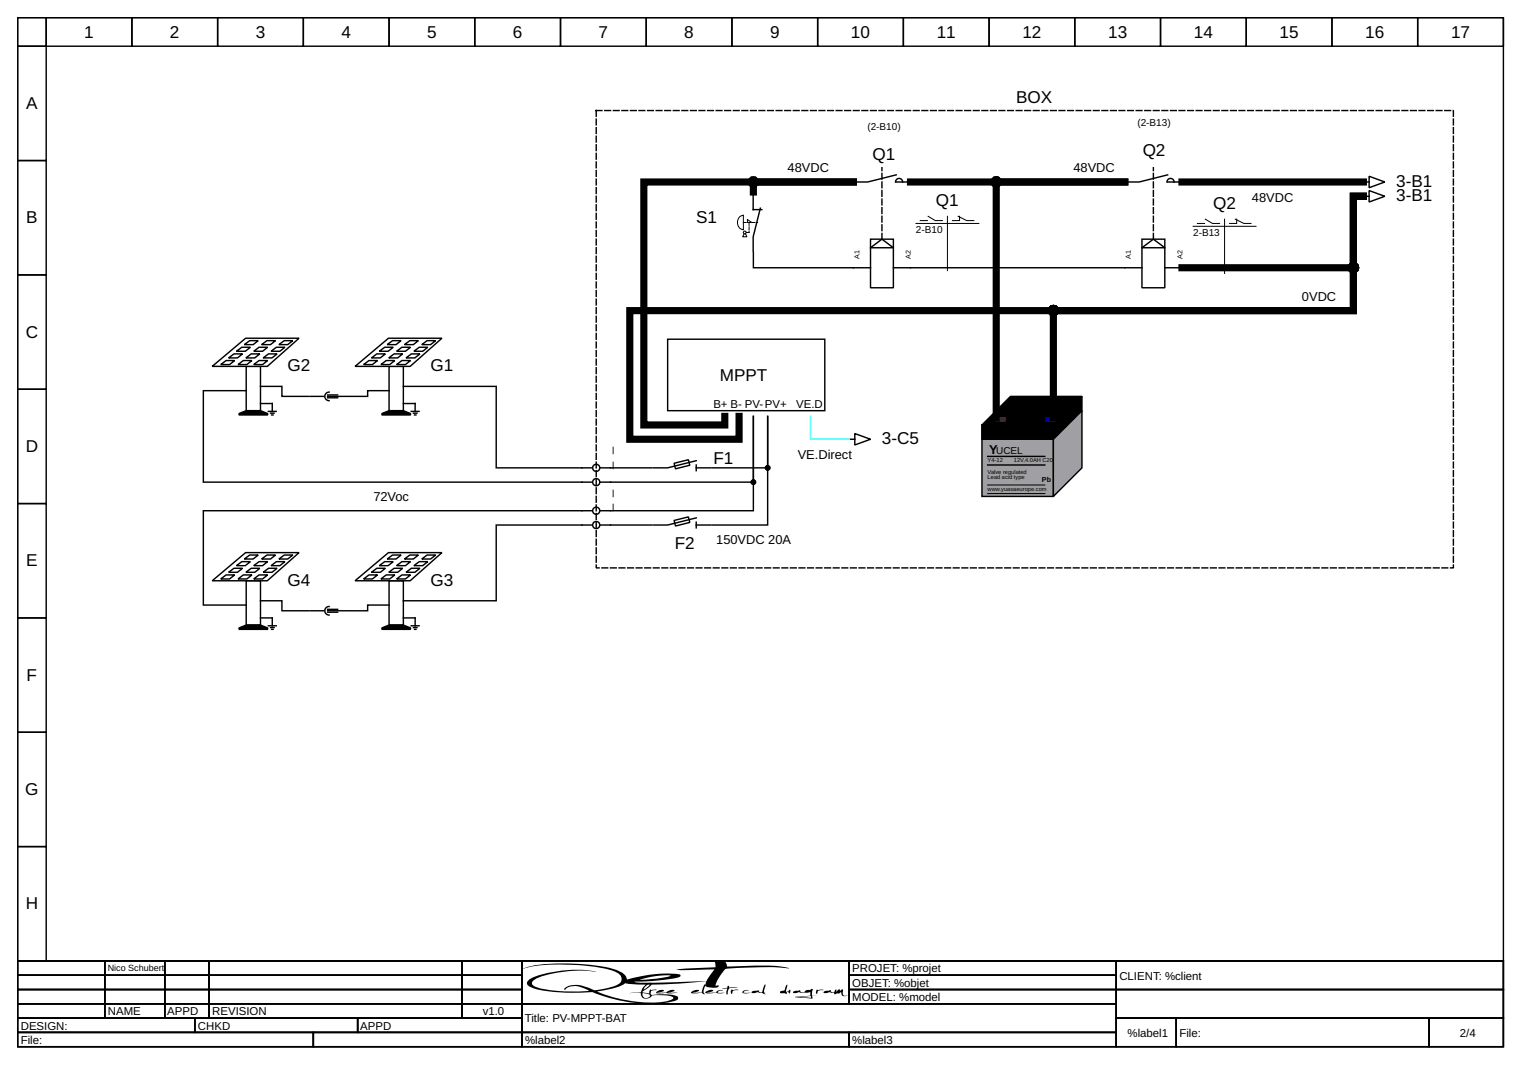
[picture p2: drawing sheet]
<svg xmlns="http://www.w3.org/2000/svg" width="297mm" height="210mm" viewBox="0 0 297 210" stroke-linecap="round" stroke-linejoin="round" font-family="sans-serif">
<g fill="none" stroke="#000" stroke-width=".28">
<path d="M3.4 3.4h290v184.1h-290zM3.4 3.4h5.6v5.6h-5.6zM3.4 9h5.6v22.3h-5.6zM9 3.4h16.7v5.6h-16.7zM25.7 3.4h16.8v5.6h-16.8zM42.5 3.4h16.7v5.6h-16.7zM59.2 3.4h16.7v5.6h-16.7zM75.9 3.4h16.8v5.6h-16.8zM92.7 3.4h16.7v5.6h-16.7zM109.4 3.4h16.7v5.6h-16.7zM126.1 3.4h16.7v5.6h-16.7zM142.8 3.4h16.8v5.6h-16.8z"/>
<path d="M159.6 3.4h16.7v5.6h-16.7zM176.3 3.4h16.7v5.6h-16.7zM193 3.4h16.8v5.6h-16.8zM209.8 3.4h16.7v5.6h-16.7zM226.5 3.4h16.7v5.6h-16.7zM243.2 3.4h16.8v5.6h-16.8zM260 3.4h16.7v5.6h-16.7zM276.7 3.4h16.7v5.6h-16.7zM3.4 31.3h5.6v22.3h-5.6zM3.4 53.6h5.6v22.3h-5.6zM3.4 75.9h5.6v22.3h-5.6zM3.4 98.2h5.6v22.3h-5.6z"/>
<path d="M52.8 80.6h.7M53 81h.3M3.4 120.5h5.6v22.3h-5.6zM3.4 142.8h5.6v22.4h-5.6zM3.4 165.2h5.6v22.3h-5.6zM3.4 187.5h290v16.7h-290zM3.4 187.5h17v2.7h-17zM3.4 190.2h17v2.8h-17zM3.4 193h17v2.8h-17zM3.4 195.8h17v2.8h-17zM3.4 198.6h34.6v2.8h-34.6zM20.4 187.5h11.8v2.7h-11.8z"/>
<path d="M20.4 190.2h11.8v2.8h-11.8zM20.4 193h11.8v2.8h-11.8zM20.4 195.8h11.8v2.8h-11.8zM32.2 187.5h8.6v2.7h-8.6zM32.2 190.2h8.6v2.8h-8.6zM32.2 193h8.6v2.8h-8.6zM32.2 195.8h8.6v2.8h-8.6zM38 198.6h31.8v2.8h-31.8zM40.8 187.5h49.4v2.7h-49.4zM40.8 190.2h49.4v2.8h-49.4zM40.8 193h49.4v2.8h-49.4zM40.8 195.8h49.4v2.8h-49.4z"/>
<path d="M69.8 198.6h32.1v2.8h-32.1zM90.2 187.5h11.7v2.7h-11.7zM90.2 190.2h11.7v2.8h-11.7zM90.2 193h11.7v2.8h-11.7zM90.2 195.8h11.7v2.8h-11.7zM101.9 187.5h63.8v8.3h-63.8zM101.9 195.8h115.9v5.6h-115.9zM165.7 187.5h52.1v2.7h-52.1zM165.7 190.2h52.1v2.8h-52.1zM165.7 193h52.1v2.8h-52.1zM217.8 187.5h75.6v5.5h-75.6zM217.8 193h75.6v5.6h-75.6z"/>
<path d="M217.8 198.6h11.8v5.6h-11.8zM229.6 198.6h49.3v5.6h-49.3zM278.9 198.6h14.5v5.6h-14.5zM3.4 201.4h57.8v2.8h-57.8zM61.2 201.4h40.7v2.8h-40.7zM101.9 201.4h63.8v2.8h-63.8zM165.7 201.4h52.1v2.8h-52.1z"/>
</g>
<g fill="#000">
<path d="M128.2 193.4l.7-.3 .7 .1a1.55 1.55 0 0 1-1.3 .4l.1 .1a3.6 3.6 0 0 0 2.6-.6l.7 .1-.4 .3-.9 .1h1.8a3.7 3.7 0 0 1-2.2 0l-1.8 .2-.1-.1zM137.7 193.5l.6-.3a.85 .85 0 0 1 .9 0l-.4 .3-.8 .1h1.7a1.15 1.15 0 0 1 1.4-.4l-.6 .1-.4 .3 .3 .1h1l-.8 .1-.9-.2a3.4 3.4 0 0 1-2.1 0zM140.9 192.8l1-.1 .2-.4h.1l.1 .3h1.1l.6 .1h-.9a.93 .93 0 0 0-.9 .3 .93 .93 0 0 0-.2 1l-.2-.1 .1-1.1zM142.8 193.1h1.3l-.1 .1a.86 .86 0 0 0-1.2 .7l-.2-.2zM145 193.4l.4-.2 .6-.1 .1 .1-.7 .1-.3 .3h1.5l-.7 .2-.9-.1h-.1zM146.7 193.4l1.3-.2 .1 .2 .6 .2 .5-1.5h.2l-.3 1.3v.1l.3 .1-.2 .1 .3 .2-1.6-.4-.3 .1a.74 .74 0 0 1-.9 0zM153.5 192.1l.2 .1-.3 1.3 .4-.2 .3-.2h.1l-.1 .7-.1-.1-.2-.3-.3 .3 .1 .2-.5-.2h-.8v-.3l.8-.2zM159.4 193.1l1.1-.1 .1 .2a.9 .9 0 0 0-1.2 .7l-.2-.3zM160.8 193.5l1.2-.4 .2 .1v.2l.5 .2 .4-.6 .1 .1v.4l.5-.5h.2v.3l.4-.3h.2v.2a.76 .76 0 0 0 .4 1.1l.6-.2a.8 .8 0 0 1-.9 .2 .8 .8 0 0 1-.5-.8 .65 .65 0 0 1-.8 .3l-.4 .2-.1-.1v-.2l-.9-.2-.3 .1a.74 .74 0 0 1-.9 0z"/>
<path d="M101.9 189.1a30.9 30.9 0 0 1 11.1-.8l.9 .1a16.7 16.7 0 0 1 6.9 1.6 1.19 1.19 0 0 1-.3 2.1l-2.1 .7-2.5 .3a6.3 6.3 0 0 0-5.2-.7l-.6 .5v.1l.2 .1a3.1 3.1 0 0 1 3.6-.3l1.1 .5-2.8 .1a24.5 24.5 0 0 1-7.9-1l-.5-.5a1.51 1.51 0 0 1 1.1-1.1 23.5 23.5 0 0 1 11.5-1.2 22 22 0 0 0-12.7 1.2 .96 .96 0 0 0-.7 1.4 10.8 10.8 0 0 0 5.2 1.3l2.8 .2 3.3-.1a3.2 3.2 0 0 1 2.6 .4 25.9 25.9 0 0 0 14.9 1.2l.5-.2v-.3a1.32 1.32 0 0 0-1.4-.7h-3.1a.56 .56 0 0 1-.8-.1 .65 .65 0 0 1 .2-.7 .65 .65 0 0 1 .7 0l.3-.1h-1.3l-.2 .7-1.3-.3 1.8-1.4 5.2-.2 5.5-.5-.2 .6-.3 .1-.5 1.5h-1.7l.9-.1 .3-.3-.4-.1-.7 .2-.4 .3 .5 .2 1.6-.2 .3 .3h.3a.86 .86 0 0 1-.1-1.3l.2-.3 .1 .2a4 4 0 0 0 2.4 0l.1-.3h-.7a7.7 7.7 0 0 1 2-3.2l2-.2a58.4 58.4 0 0 1 10.4 .1l-3.3-.5-8.8 .1a1.09 1.09 0 0 0-1.5-1l-.9 .2 .1 1-7.7 .4 1.5 .2 6-.2-1.5 2.3-10.4 .3h-2.8l-.9-.2 3.8-.2 4.2-.5a.94 .94 0 0 0 1-.5l-.1-.2a25 25 0 0 0-10.3 1l-.1-.3a3 3 0 0 0-2.5-1.7 42.4 42.4 0 0 0-16.3-.6zM124.9 191.1a15.3 15.3 0 0 1 6-.8l-2.2 .5zM116.5 193.4h.1a13 13 0 0 0 5.5-1.6l3.9 .3a2.65 2.65 0 0 0-1 1.5h-1.4l-.8 .2 2.3-.1a1.05 1.05 0 0 0 .5 1.1 1.05 1.05 0 0 0 1.2-.1l.2-.2a1.6 1.6 0 0 1 1.8-.4l1.7 .1 .9 .4a.84 .84 0 0 1-.9 .6 25.6 25.6 0 0 1-14-1.8zM126.1 192.3l.7-.2-1.2 1zM125.4 193.7l1.1 .2 .4 .2-.1 .2a.75 .75 0 0 1-.9 .4 .75 .75 0 0 1-.5-1z"/>
<path d="M154.8 193.4v.2a.92 .92 0 0 0 1.2-.1l.6 .2 1.5-.2v.7l-3 .3 3.4 .3v-.6l1-.1-1 .1 .1-1a.23 .23 0 0 0-.2-.3 .23 .23 0 0 0-.3 .2 .84 .84 0 0 0-1.1 .5 .63 .63 0 0 1-.9-.4zM156.3 194.5l1.9-.2 .1 .2-.1 .2z"/>
</g>
<path d="M116.4 21.6h167.3v89.2h-167.3zM172.1 46.7v-14M225.1 46.7v-14" fill="none" stroke="#000" stroke-width=".28" stroke-dasharray="1.1 .6"/>
<path d="M48.9 69.2h1.2v10.5h-1.2z" fill-rule="evenodd" fill="#fff" stroke="#fff" stroke-width=".56"/>
<path d="M48.1 71.5h2.7v8.6h-2.7z" fill-rule="evenodd" fill="#fff" stroke="#000" stroke-width=".28"/>
<path d="M46.7 80.7l1.4-.6h2.7l1.4 .6v.3h-5.5z" fill-rule="evenodd" fill="#000" stroke="#000" stroke-width=".28"/>
<path d="M41.4 71.5l6.5-5.5h10.5l-6.2 5.5z" fill-rule="evenodd" fill="#fff" stroke="#000" stroke-width=".28"/>
<g fill="none" stroke="#000" stroke-width=".28">
<path d="M43.1 71.1l1-.8h1.7l-1 .8zM44.6 69.8l1.1-.8h1.6l-1 .8zM46.1 68.5l1.1-.8h1.7l-1 .8zM46.5 71.1l1-.8h1.7l-1 .8zM47.7 67.2l1-.7h1.7l-1 .7zM48 69.8l1-.8h1.7l-1 .8zM49.5 68.5l1.1-.8h1.6l-1 .8zM49.5 71.1l1.1-.8h1.6l-1 .8zM50.8 78.7h2.3v1.6M51.1 67.2l1-.7h1.7l-1 .7zM51.4 69.8l1-.8h1.7l-1 .8zM52.9 68.5l1-.8h1.7l-1 .8z"/>
<path d="M54.4 67.2l1.1-.7h1.6l-.9 .7zM52.4 80.3h1.5M80.7 80.6h.7M80.9 81h.3"/>
</g>
<path d="M76.8 69.2h1.2v10.5h-1.2z" fill-rule="evenodd" fill="#fff" stroke="#fff" stroke-width=".56"/>
<path d="M75.9 71.5h2.8v8.6h-2.8z" fill-rule="evenodd" fill="#fff" stroke="#000" stroke-width=".28"/>
<path d="M74.5 80.7l1.4-.6h2.8l1.4 .6v.3h-5.6z" fill-rule="evenodd" fill="#000" stroke="#000" stroke-width=".28"/>
<path d="M69.3 71.5l6.5-5.5h10.4l-6.1 5.5z" fill-rule="evenodd" fill="#fff" stroke="#000" stroke-width=".28"/>
<g fill="none" stroke="#000" stroke-width=".28">
<path d="M71 71.1l1-.8h1.7l-1 .8zM72.5 69.8l1-.8h1.7l-1 .8zM74 68.5l1.1-.8h1.6l-.9 .8zM74.3 71.1l1.1-.8h1.6l-.9 .8zM75.6 67.2l1-.7h1.7l-1 .7zM75.9 69.8l1-.8h1.7l-1 .8zM77.4 68.5l1-.8h1.7l-1 .8zM77.4 71.1l1-.8h1.7l-1 .8zM78.7 78.7h2.3v1.6M78.9 67.2l1.1-.7h1.7l-1 .7zM79.2 69.8l1.1-.8h1.7l-1 .8zM80.8 68.5l1-.8h1.7l-1 .8z"/>
<path d="M82.3 67.2l1.1-.7h1.6l-1 .7zM80.3 80.3h1.5M52.8 122.4h.7M53 122.8h.3"/>
</g>
<path d="M48.9 111h1.2v10.5h-1.2z" fill-rule="evenodd" fill="#fff" stroke="#fff" stroke-width=".56"/>
<path d="M48.1 113.3h2.7v8.6h-2.7z" fill-rule="evenodd" fill="#fff" stroke="#000" stroke-width=".28"/>
<path d="M46.7 122.5l1.4-.6h2.7l1.4 .6v.3h-5.5z" fill-rule="evenodd" fill="#000" stroke="#000" stroke-width=".28"/>
<path d="M41.4 113.3l6.5-5.5h10.5l-6.2 5.5z" fill-rule="evenodd" fill="#fff" stroke="#000" stroke-width=".28"/>
<g fill="none" stroke="#000" stroke-width=".28">
<path d="M43.1 112.9l1-.7h1.7l-1 .7zM44.6 111.6l1.1-.7h1.6l-1 .7zM46.1 110.3l1.1-.7h1.7l-1 .7zM46.5 112.9l1-.7h1.7l-1 .7zM47.7 109.1l1-.8h1.7l-1 .8zM48 111.6l1-.7h1.7l-1 .7zM49.5 110.3l1.1-.7h1.6l-1 .7zM49.5 112.9l1.1-.7h1.6l-1 .7zM51.1 109.1l1-.8h1.7l-1 .8zM51.4 111.6l1-.7h1.7l-1 .7zM52.9 110.3l1-.7h1.7l-1 .7zM54.4 109.1l1.1-.8h1.6l-.9 .8z"/>
<path d="M50.8 120.5h2.3v1.6M52.4 122.1h1.5M80.7 122.4h.7M80.9 122.8h.3"/>
</g>
<path d="M76.8 111h1.2v10.5h-1.2z" fill-rule="evenodd" fill="#fff" stroke="#fff" stroke-width=".56"/>
<path d="M75.9 113.3h2.8v8.6h-2.8z" fill-rule="evenodd" fill="#fff" stroke="#000" stroke-width=".28"/>
<path d="M74.5 122.5l1.4-.6h2.8l1.4 .6v.3h-5.6z" fill-rule="evenodd" fill="#000" stroke="#000" stroke-width=".28"/>
<path d="M69.3 113.3l6.5-5.5h10.4l-6.1 5.5z" fill-rule="evenodd" fill="#fff" stroke="#000" stroke-width=".28"/>
<g fill="none" stroke="#000" stroke-width=".28">
<path d="M266.4 35.5h.8M266.4 38.3h.8M267.2 34.4l3.1 1.1-3.1 1.1zM267.2 37.2l3.1 1.1-3.1 1.1zM130.3 66.2h30.7v13.9h-30.7zM166 85.7h.8M166.8 84.6l3.1 1.1-3.1 1.1zM71 112.9l1-.7h1.7l-1 .7zM72.5 111.6l1-.7h1.7l-1 .7zM74 110.3l1.1-.7h1.6l-.9 .7zM74.3 112.9l1.1-.7h1.6l-.9 .7zM75.6 109.1l1-.8h1.7l-1 .8z"/>
<path d="M75.9 111.6l1-.7h1.7l-1 .7zM77.4 110.3l1-.7h1.7l-1 .7zM77.4 112.9l1-.7h1.7l-1 .7zM78.9 109.1l1.1-.8h1.7l-1 .8zM79.2 111.6l1.1-.7h1.7l-1 .7zM80.8 110.3l1-.7h1.7l-1 .7zM82.3 109.1l1.1-.8h1.6l-1 .8zM78.7 120.5h2.3v1.6M80.3 122.1h1.5"/>
</g>
<path d="M197.2 77.3h14l-5.6 5.6h-14z" fill-rule="evenodd" fill="#000" stroke="#000" stroke-width=".28"/>
<path d="M191.6 82.9h14v13.9h-14z" fill-rule="evenodd" fill="#a0a0a4" stroke="#000" stroke-width=".28"/>
<path d="M194.4 81.5h1.7v.6h-1.7z" fill-rule="evenodd" fill="#f00" stroke="#f00" stroke-width=".28"/>
<g fill="#000" stroke="#000" stroke-width=".28">
<path d="M191.6 82.9h14v2.8h-14z" fill-rule="evenodd"/>
<path d="M205.6 82.9l5.6-5.6v2.8l-5.6 5.6z" fill-rule="evenodd"/>
</g>
<path d="M205.6 85.7l5.6-5.6v11.2l-5.6 5.5z" fill-rule="evenodd" fill="#a0a0a4" stroke="#000" stroke-width=".28"/>
<path d="M204.2 81.5h1.7v.6h-1.7z" fill-rule="evenodd" fill="#00f" stroke="#00f" stroke-width=".28"/>
<g fill="none" stroke="#000" stroke-width=".28">
<path d="M147 37.8v3.1h1.7M174.8 35.5a.7 .7 0 0 1 .7-.7 .7 .7 0 0 1 .7 .7M174.9 34.1l-5.6 1.4h-2.8M174.9 35.5h2.8M227.7 35.5a.7 .7 0 0 1 .7-.7 .7 .7 0 0 1 .7 .7M227.9 34.1l-5.6 1.4h-2.8M227.9 35.5h2.8M147 49.2v3h22.9M148.4 40.6l-1.4 5.6v2.8M169.9 46.7h4.5v1.6h-4.5zM169.9 48.3l2.2-1.6 2.3 1.6v7.8h-4.5zM174.4 52.2h48.5"/>
<path d="M222.9 46.7h4.4v1.6h-4.4zM222.9 48.3l2.2-1.6 2.2 1.6v7.8h-4.4zM227.3 52.2h3.4M48.1 76.2h-8.4v17.9h75.8M50.8 75.4h4.2v1.9h5.3M60.6 77.3h2.5M63.4 77.4a.84 .84 0 0 0 .8 .8M63.9 77.6h2M63.9 77h2M63.9 77.3h5.1M64.2 76.5a.84 .84 0 0 0-.8 .7M75.9 76.2h-4.2v1.1h-2.5"/>
<path d="M78.7 75.4h18.1v15.9h18.7M115.5 99.6h-75.8v18.4h8.4M117.2 94.1h29.8v-12.9v18.4h-29.8M117.2 91.3h10M131.6 90.4l2.7-.7 .3 1.1-2.8 .7zM135.9 89.9l-5.6 1.4h-2.8M135.9 91.3h2.8M135.9 90.7v1.1M138.9 91.3h10.9v-10.1v21.2h-10.9M192.8 89h11.1M192.8 90.7h11.1M50.8 117.2h4.2v1.9h5.3"/>
<path d="M60.6 119.1h2.5M63.4 119.2a.84 .84 0 0 0 .8 .8M63.9 119.4h2M63.9 118.9h2M63.9 119.1h5.1M64.2 118.3a.84 .84 0 0 0-.8 .7M75.9 118h-4.2v1.1h-2.5M115.5 102.4h-18.7v14.8h-18.1M117.2 102.4h10M131.6 101.5l2.7-.7 .3 1.1-2.8 .7zM135.9 101l-5.6 1.4h-2.8M135.9 102.4h2.8"/>
<path d="M135.9 101.9v1.1"/>
<circle cx="116.4" cy="99.6" r=".7"/>
<circle cx="116.4" cy="94.1" r=".7"/>
<circle cx="116.4" cy="91.3" r=".7"/>
<circle cx="116.4" cy="102.4" r=".7"/>
</g>
<g fill="none" stroke="#000" stroke-width=".2">
<path d="M145.1 42v2.8M145.1 42a1.42 1.42 0 0 0-1.2 1.4 1.42 1.42 0 0 0 1.2 1.4M145.2 45.6l-.3 .6h.9l-.3-.6M145.9 43.4v-.6l.8 .6M178.8 43.6h12.2M179.6 43h1.4M181.1 42.2l1.4 .8h1.4M184.9 42.2v10.6M187 42.2l1.7 .8h1.4M187.3 42.2v.8h-1.4M232.9 44.1h12.2M233.7 43.6h1.4"/>
<path d="M235.2 42.8l1.4 .8h1.4M239 42.8v10.5M241.1 42.8l1.7 .8h1.4M241.4 42.8v.8h-1.4M192.8 96.3h11.1M192.8 94.6h11.1"/>
<circle cx="145.4" cy="45.4" r=".28"/>
</g>
<path d="M145.1 43.4h2.8M146.2 45.4h-.6M146.2 43.4v2" fill="none" stroke="#000" stroke-width=".2" stroke-dasharray=".6 .3"/>
<path d="M147 37.5v-2h19.5h-40.8v47.4h15.8v-1.7M177.7 35.5h41.8h-25.1v46M230.7 35.5h35.4M266.1 38.3h-2v22.3h-141.2v25.1h21.3v-4.5M266.1 38.3h-2v22.3h-58.5v20.9M266.1 38.3h-2v13.9h-33.4" fill="none" stroke="#000" stroke-width="1.4"/>
<path d="M158.2 81.2v4.5h7.5" fill="none" stroke="#0ff" stroke-width=".28"/>
<g fill="#000" stroke="#000" stroke-width="1.4">
<circle cx="147" cy="35.5" r=".42"/>
<circle cx="194.4" cy="35.5" r=".42"/>
<circle cx="264.1" cy="52.2" r=".42"/>
<circle cx="205.6" cy="60.6" r=".42"/>
</g>
<g fill="#000" stroke="#000" stroke-width=".28">
<circle cx="147" cy="94.1" r=".42"/>
<circle cx="149.8" cy="91.3" r=".42"/>
</g>
<g font-size="3.3">
<text x="16.4" y="7.3">1</text>
<text x="33.2" y="7.3">2</text>
<text x="49.9" y="7.3">3</text>
<text x="66.6" y="7.3">4</text>
<text x="83.4" y="7.3">5</text>
<text x="100.1" y="7.3">6</text>
<text x="116.8" y="7.3">7</text>
<text x="133.6" y="7.3">8</text>
<text x="150.3" y="7.3">9</text>
<text x="166.1" y="7.3">10</text>
<text x="182.8" y="7.3">11</text>
<text x="199.5" y="7.3">12</text>
<text x="216.3" y="7.3">13</text>
<text x="233" y="7.3">14</text>
<text x="249.7" y="7.3">15</text>
<text x="266.5" y="7.3">16</text>
<text x="283.2" y="7.3">17</text>
<text x="5.1" y="21.3">A</text>
<text x="198.3" y="20.2">BOX</text>
<text x="170.3" y="31.3">Q1</text>
<text x="223" y="30.4">Q2</text>
<text x="182.7" y="40.2">Q1</text>
<text x="236.8" y="40.8">Q2</text>
<text x="272.5" y="36.5">3-B1</text>
<text x="272.5" y="39.3">3-B1</text>
<text x="5.1" y="43.6">B</text>
<text x="135.9" y="43.4">S1</text>
<text x="5" y="65.9">C</text>
<text x="56.1" y="72.4">G2</text>
<text x="84" y="72.4">G1</text>
<text x="140.5" y="74.3">MPPT</text>
<text x="5" y="88.2">D</text>
<text x="172.1" y="86.7">3-C5</text>
<text x="139.2" y="90.4">F1</text>
<text x="131.7" y="107.2">F2</text>
<text x="5.1" y="110.5">E</text>
<text x="56.1" y="114.3">G4</text>
<text x="84" y="114.3">G3</text>
<text x="5.2" y="132.8">F</text>
<text x="4.9" y="155.1">G</text>
<text x="5" y="177.4">H</text>
</g>
<g font-size="2.5">
<text x="153.7" y="33.6">48VDC</text>
<text x="209.5" y="33.6">48VDC</text>
<text x="244.3" y="39.4">48VDC</text>
<text x="254.1" y="58.6">0VDC</text>
<text x="155.7" y="89.6">VE.Direct</text>
<text x="193" y="88.5">Y</text>
<text x="119.3" y="91.4" transform="rotate(-90 119.3 91.4)">_ _</text>
<text x="72.9" y="97.7">72Voc</text>
<text x="119.3" y="99.8" transform="rotate(-90 119.3 99.8)">_ _</text>
<text x="139.8" y="106">150VDC 20A</text>
</g>
<g font-size="2.2">
<text x="139.2" y="79.6">B+ B- PV-PV+</text>
<text x="155.4" y="79.6">VE.D</text>
<text x="166.3" y="189.7">PROJET: %projet</text>
<text x="218.5" y="191.1">CLIENT: %client</text>
<text x="166.3" y="192.5">OBJET: %objet</text>
<text x="166.3" y="195.3">MODEL: %model</text>
<text x="4.1" y="200.8">DESIGN:</text>
<text x="4.1" y="203.6">File:</text>
<text x="21.1" y="198.1">NAME</text>
<text x="32.7" y="198.1">APPD</text>
<text x="38.6" y="200.8">CHKD</text>
<text x="41.4" y="198.1">REVISION</text>
<text x="70.3" y="200.8">APPD</text>
<text x="94.2" y="198.1">v1.0</text>
<text x="102.4" y="199.4">Title: PV-MPPT-BAT</text>
<text x="102.5" y="203.6">%label2</text>
<text x="166.3" y="203.6">%label3</text>
<text x="220.1" y="202.2">%label1</text>
<text x="230.2" y="202.2">File:</text>
<text x="284.9" y="202.2">2/4</text>
</g>
<g font-size="2">
<text x="169.3" y="25.4">(2-B10)</text>
<text x="222" y="24.6">(2-B13)</text>
<text x="178.8" y="45.5">2-B10</text>
<text x="232.9" y="46.1">2-B13</text>
<text x="194.4" y="88.5">UCEL</text>
</g>
<text font-size="1.8" x="21" y="189.5">Nico Schubert</text>
<g font-size="1.4">
<text x="167.8" y="50.6" transform="rotate(-90 167.8 50.6)">A1</text>
<text x="177.8" y="50.6" transform="rotate(-90 177.8 50.6)">A2</text>
<text x="220.7" y="50.6" transform="rotate(-90 220.7 50.6)">A1</text>
<text x="230.8" y="50.6" transform="rotate(-90 230.8 50.6)">A2</text>
<text x="203.4" y="94.1">Pb</text>
</g>
<g font-size="1.1">
<text x="192.8" y="90.2">Y4-12</text>
<text x="192.8" y="95.7">www.yuasaeurope.com</text>
<text x="192.8" y="92.4">Valve regulated</text>
<text x="192.8" y="93.5">Lead acid type</text>
<text x="197.9" y="90.2">12V,4.0AH C20</text>
</g>
</svg>
